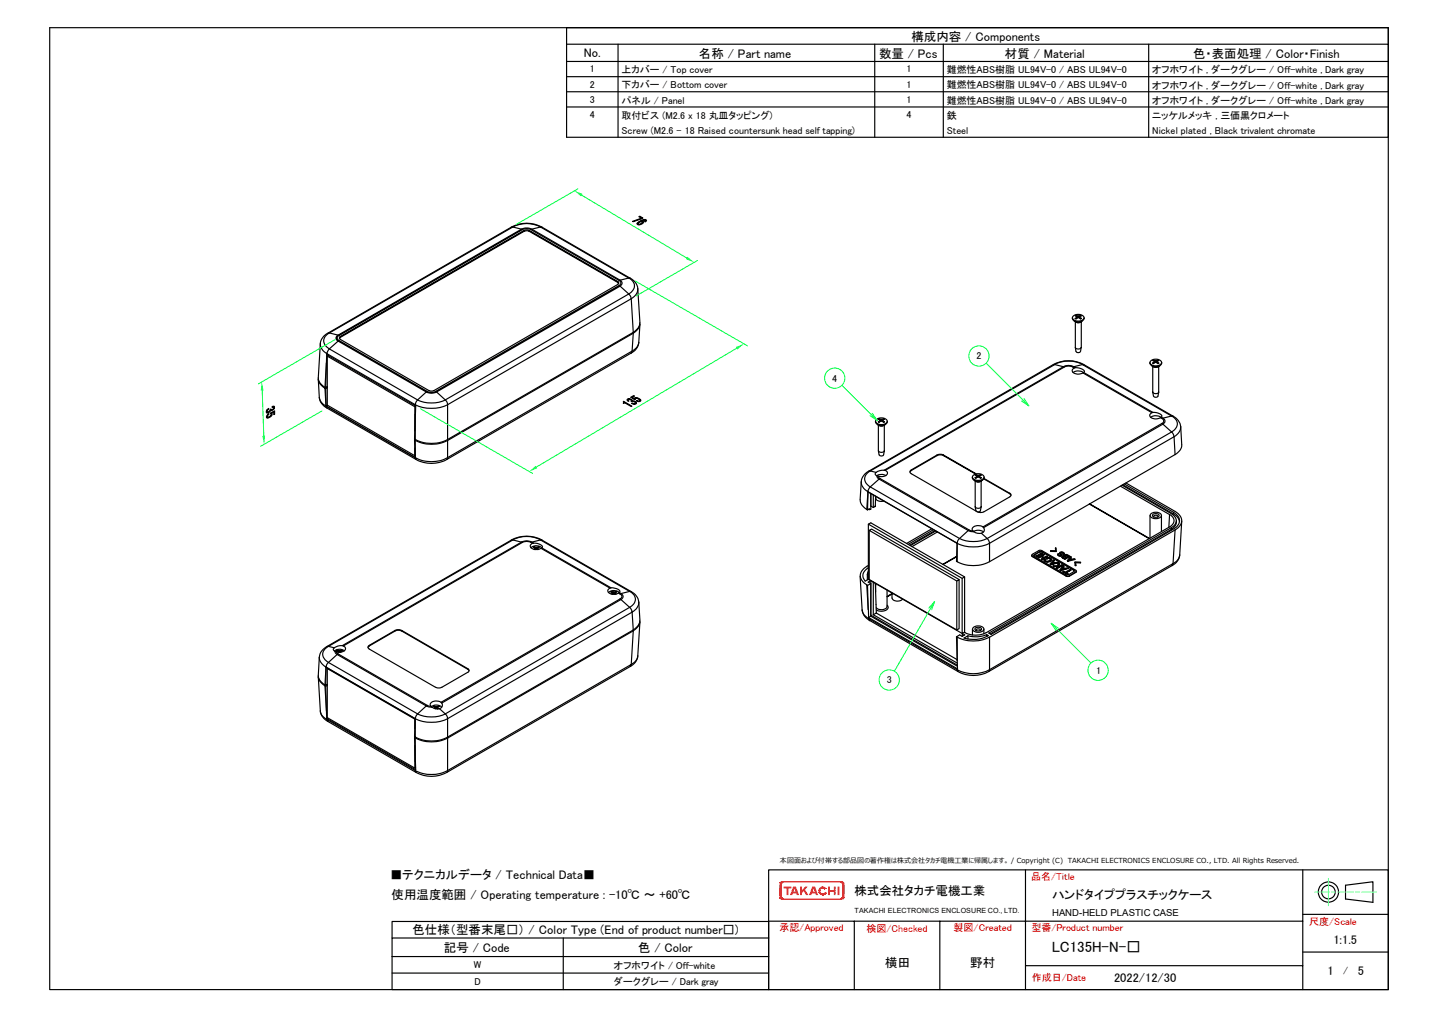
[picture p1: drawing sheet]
<svg xmlns="http://www.w3.org/2000/svg" width="420mm" height="297mm" viewBox="0 0 420 297" stroke-linecap="round" stroke-linejoin="round" font-family="sans-serif">
<path d="M14.5 8.1h391v280.9h-391z" fill="none" stroke="#000" stroke-width=".34"/>
<path d="M227.7 257.7h18.8M227.8 257.6h18.7M227.9 257.6h18.5M228.1 257.5h18.1" fill="none" stroke="#f00" stroke-width=".29"/>
<g fill="#f00">
<path d="M245.4 257.8h1.1z"/>
<path d="M227.7 257.8h1.1z"/>
<path d="M227.7 257.8h1.2z"/>
<path d="M245.4 257.8h1.2z"/>
<path d="M227.7 257.8h1z"/>
<path d="M245.6 257.8l1 .1z"/>
<path d="M227.7 257.9h.9z"/>
<path d="M245.7 257.9h.9z"/>
<path d="M245.7 257.9l.9 .1z"/>
<path d="M227.7 257.9l.8 .1z"/>
<path d="M245.8 258h.8z"/>
<path d="M227.6 258h.9z"/>
<path d="M245.8 258l.8 .1z"/>
<path d="M227.6 258l.8 .1z"/>
<path d="M245.9 258.1h.8z"/>
<path d="M227.6 258.1h.8z"/>
<path d="M245.9 258.1l.8 .1z"/>
<path d="M227.6 258.1l.7 .1z"/>
<path d="M245.9 258.2l.8 .1z"/>
<path d="M227.6 258.2l.7 .1z"/>
<path d="M246 258.3l.7 .1z"/>
<path d="M227.6 258.3l.7 .1z"/>
<path d="M246 258.4l.7 3.4h-.7z"/>
<path d="M246 258.4h.7v3.4z"/>
<path d="M227.6 258.4l.7 3.4h-.7z"/>
<path d="M227.6 258.4h.7v3.4z"/>
<path d="M246 261.8l.7 .1z"/>
<path d="M227.6 261.8l.7 .1z"/>
<path d="M246 261.9l.7 .1z"/>
<path d="M227.6 261.9l.7 .1z"/>
<path d="M245.9 262h.8z"/>
<path d="M227.6 262h.8z"/>
<path d="M245.9 262l.7 .1z"/>
<path d="M227.6 262l.8 .1z"/>
<path d="M245.9 262.1l.7 .1z"/>
<path d="M227.6 262.1l.9 .1z"/>
<path d="M245.8 262.2h.8z"/>
<path d="M227.6 262.2h.9z"/>
<path d="M245.7 262.3h.9z"/>
<path d="M245.8 262.2l.8 .1z"/>
<path d="M227.6 262.2l1 .1z"/>
<path d="M227.7 262.3h.9z"/>
<path d="M245.6 262.3h1z"/>
<path d="M227.7 262.3h1z"/>
<path d="M245.4 262.4h1.1z"/>
<path d="M227.7 262.3l1.1 .1z"/>
<path d="M227.7 262.4h1.2z"/>
</g>
<path d="M227.7 262.4h18.8M227.8 262.5h18.7M227.9 262.6h18.5M228 262.7h18.3M228.1 262.7h18.1" fill="none" stroke="#f00" stroke-width=".29"/>
<g fill="#f00">
<path d="M228.9 259l2.2 .4h-2.2z"/>
<path d="M228.9 259h2.2v.4z"/>
<path d="M229.7 259.4l.6 2h-.6z"/>
<path d="M229.7 259.4h.6v2z"/>
<path d="M231.6 259l1.1 .5h-1.3z"/>
<path d="M231.6 259h.9l.2 .5z"/>
<path d="M232.1 259.5l.9 .9h-.6z"/>
<path d="M232.1 259.5h.6l.3 .9z"/>
<path d="M231.4 259.5l.3 .9h-.6z"/>
<path d="M231.4 259.5h.7l-.4 .9z"/>
<path d="M231.1 260.4l2.1 .5h-2.3z"/>
<path d="M231.1 260.4h1.9l.2 .5z"/>
<path d="M232.6 260.9l.8 .5h-.7z"/>
<path d="M232.6 260.9h.6l.2 .5z"/>
<path d="M230.9 260.9l.5 .5h-.7z"/>
<path d="M230.9 260.9h.7l-.2 .5z"/>
<path d="M235.2 259l-.1 .8h-.7z"/>
<path d="M235.2 259h.7l-.8 .8z"/>
<path d="M234.2 260l.2-.2 .8 .2z"/>
<path d="M234.4 259.8h.7l.1 .2z"/>
<path d="M233.7 259l.5 1h-.5z"/>
<path d="M233.7 259h.5v1z"/>
<path d="M233.7 260l1.6 .2h-1.6z"/>
<path d="M233.7 260h1.5l.1 .2z"/>
<path d="M233.7 260.2l.5 .6h-.5z"/>
<path d="M233.7 260.2h1l-.5 .6z"/>
<path d="M234.7 260.2l1.4 1.2h-.6z"/>
<path d="M234.7 260.2h.6l.8 1.2z"/>
<path d="M233.7 260.8l.5 .6h-.5z"/>
<path d="M233.7 260.8h.5v.6z"/>
<path d="M237.2 259l1.1 .5h-1.3z"/>
<path d="M237.2 259h.8l.3 .5z"/>
<path d="M237.6 259.5l.9 .9h-.5z"/>
<path d="M237.6 259.5h.7l.2 .9z"/>
<path d="M237 259.5l.3 .9h-.6z"/>
<path d="M237 259.5h.6l-.3 .9z"/>
<path d="M236.7 260.4l2.1 .5h-2.3z"/>
<path d="M236.7 260.4h1.8l.3 .5z"/>
<path d="M238.1 260.9l.9 .5h-.7z"/>
<path d="M238.1 260.9h.7l.2 .5z"/>
<path d="M236.5 260.9l.4 .5h-.6z"/>
<path d="M236.5 260.9h.6l-.2 .5z"/>
<path d="M240.2 258.9h.3z"/>
<path d="M240 259h.6z"/>
<path d="M240.2 258.9l.4 .1z"/>
<path d="M239.9 259h.8z"/>
<path d="M240 259h.7z"/>
<path d="M239.7 259h1.1z"/>
<path d="M239.9 259h.9z"/>
<path d="M239.7 259.1h1.2z"/>
<path d="M239.7 259l1.2 .1z"/>
<path d="M239.6 259.2h1.4z"/>
<path d="M239.7 259.1l1.3 .1z"/>
<path d="M239.5 259.2h1.6z"/>
<path d="M239.6 259.2h1.5z"/>
<path d="M239.5 259.2l1.8 .1h-1.9z"/>
<path d="M239.5 259.2l1.8 .1z"/>
<path d="M239.3 259.4h2z"/>
<path d="M239.4 259.3l1.9 .1z"/>
<path d="M240.3 259.4h1z"/>
<path d="M239.3 259.4h.9z"/>
<path d="M239.3 259.4h1z"/>
<path d="M240.4 259.4h.9z"/>
<path d="M239.3 259.4h.8z"/>
<path d="M240.5 259.4l.7 .1z"/>
<path d="M240.5 259.4h.8z"/>
<path d="M239.3 259.4l.6 .1z"/>
<path d="M240.6 259.5h.5z"/>
<path d="M240.6 259.5h.6z"/>
<path d="M239.2 259.5h.7z"/>
<path d="M239.2 259.5l.6 .1z"/>
<path d="M240.7 259.5l.3 .1z"/>
<path d="M240.7 259.5h.4z"/>
<path d="M240.8 259.6l.1 .1z"/>
<path d="M240.8 259.6h.2z"/>
<path d="M239.2 259.6l.5 .1z"/>
<path d="M239.2 259.6h.6z"/>
<path d="M239.1 259.8h.6z"/>
<path d="M239.1 259.7l.6 .1z"/>
<path d="M239.1 259.8l.5 .2z"/>
<path d="M239.1 260h.5z"/>
<path d="M239.1 260l.5 .1h-.5z"/>
<path d="M239.1 260h.5v.1z"/>
<path d="M239.1 260.1l.5 .1z"/>
<path d="M239.1 260.2l.5 .1z"/>
<path d="M239.1 260.3l.5 .1h-.5z"/>
<path d="M239.1 260.3h.5v.1z"/>
<path d="M239.1 260.4l.5 .1z"/>
<path d="M239.1 260.5l.6 .1z"/>
<path d="M241 260.5l.3 .1z"/>
<path d="M240.9 260.6l.6 .1z"/>
<path d="M239.1 260.6l.7 .1z"/>
<path d="M239.1 260.7h.7z"/>
<path d="M240.8 260.7h.7z"/>
<path d="M239.1 260.7l.8 .1z"/>
<path d="M240.7 260.8h.7z"/>
<path d="M239.2 260.8l.8 .1z"/>
<path d="M240.7 260.8l.6 .1z"/>
<path d="M240.6 260.9h.7z"/>
<path d="M239.3 260.9h.7z"/>
<path d="M239.3 260.9h.8z"/>
<path d="M240.5 260.9h.8z"/>
<path d="M240.4 261h.9z"/>
<path d="M240.5 260.9l.8 .1z"/>
<path d="M239.3 260.9l.9 .1z"/>
<path d="M239.3 261h1.1z"/>
<path d="M239.3 261l1.9 .1z"/>
<path d="M239.3 261h2z"/>
<path d="M239.4 261.1h1.8z"/>
<path d="M239.4 261.1l1.6 .1z"/>
<path d="M239.6 261.2h1.4z"/>
<path d="M239.6 261.2l1.2 .2z"/>
<path d="M239.8 261.4h1z"/>
<path d="M239.8 261.4l.8 .1z"/>
<path d="M240.1 261.5h.4z"/>
<path d="M240.1 261.5h.5z"/>
<path d="M243.5 259l.6 .9h-.6z"/>
<path d="M243.5 259h.6v.9z"/>
<path d="M241.9 259l.5 .9h-.5z"/>
<path d="M241.9 259h.5v.9z"/>
<path d="M241.9 259.9l2.2 .5h-2.2z"/>
<path d="M241.9 259.9h2.2v.5z"/>
<path d="M243.5 260.4l.6 1h-.6z"/>
<path d="M243.5 260.4h.6v1z"/>
<path d="M241.9 260.4l.5 1h-.5z"/>
<path d="M241.9 260.4h.5v1z"/>
<path d="M244.6 259l.6 2.4h-.6z"/>
<path d="M244.6 259h.6v2.4z"/>
</g>
<g fill="none" stroke="#000" stroke-width=".34">
<path d="M149.4 66.3l-53.6 31a4 4 0 0 0-2.2 3.1M149.4 66.3a9.3 9.3 0 0 1 8.9 0M149.8 66.3a8.6 8.6 0 0 1 8.1 0l-2.6 .6a3.5 3.5 0 0 0-3 0l.3 .2M149.8 66.3l2.5 .6-53.5 31-2.6-.7a2.47 2.47 0 0 0-1.7 2.4 2.47 2.47 0 0 0 1.7 2.3l25.8 14.9a9.6 9.6 0 0 0 8 0l53.6-30.9M149.8 66.3h-.4M149.8 66.3l-53.6 30.9-.4 .1M152.6 67.1l1.2-.3 1.3 .3M152.6 67.1l-53.6 30.9M153.2 67.3l.4-.2 .9 .2M153.2 67.6l.4-.2 .9 .2M154.5 67.3l26 15v.2l-26-15zM155.1 67.1l.2-.2 25.8 14.9 2.5-.6"/>
<path d="M155.1 67.1l25.7 14.8M158.3 66.3h-.4l25.7 14.9M158.3 66.3l25.7 14.9M99 99.4a.75 .75 0 0 1-.5-.7 .75 .75 0 0 1 .5-.7 .82 .82 0 0 0-.9 .7 .82 .82 0 0 0 .7 .9l-2.6 2.3-.7 1.4a3.4 3.4 0 0 1-1.9-2.9M99.4 98.3l53.7-31v.2l-53.7 31.1zM99.4 98.3l-.3 .4 .3 .4 25.9 15M99.4 98.6l-.3 .2M180.4 82.3l.3 .3-.3 .4M180.4 82.6l.3 .2M180.5 83.1l-53.8 31M180.8 81.9a.84 .84 0 0 1 .9 .7 .84 .84 0 0 1-.6 1l2.5 2.3M180.8 81.9a.76 .76 0 0 1 .6 .7 .76 .76 0 0 1-.6 .8"/>
<path d="M183.6 81.2a2.47 2.47 0 0 1 1.7 2.3 2.47 2.47 0 0 1-1.7 2.4M183.6 81.2a3.5 3.5 0 0 1 2.7 3.1M183.6 85.9l.5 .6 .3 .7-53.7 31v10.2M186.3 84.3a3.3 3.3 0 0 1-1.9 2.9l.6 9.9-54.3 31.3M186.3 84.3l.6 9.9M186.6 100a3.3 3.3 0 0 1-2 2.5l.4-5.2-54.3 31.4v4.9a10 10 0 0 1-9.4 0l.2 .6M186.6 100a4 4 0 0 1-2.3 3.1M186.9 94.2a3.3 3.3 0 0 1-2 2.9M186.9 94.5a3.3 3.3 0 0 1-2 2.8M186.9 94.7l-.3 5.3M93 110.8l.3 5.3M93 110.5a3.3 3.3 0 0 0 1.9 2.9"/>
<path d="M93.3 116.1a4 4 0 0 0 2.2 3.1l26 15a9.3 9.3 0 0 0 9 0M93.3 116.1a3.3 3.3 0 0 0 1.9 2.5M93.6 100.4l-.6 9.9a3.3 3.3 0 0 0 1.9 2.8M94.9 113.1l.2 .1M94.9 113.4l.2 .1M94.9 113.4l.3 5.2M95.2 118.6l.3 .6M95.2 118.6l26.1 15v-4.9l-.2-.2M95.3 106l-.2 7.2 .5-.3M95.3 106l-.4 7.1M95.4 103.6l-.1 2.4M95.4 103.5l.1 .1"/>
<path d="M95.5 103.6l25.8 14.9v-.3a10.7 10.7 0 0 0 9.4 0l-.4-1.1-2.8-2.6a3.2 3.2 0 0 1-3 0l.3-.2 1.2 .3 1.3-.3M95.5 103.6v-.3l25.8 14.9 .7-1.4 2.5-2.3-25.7-14.9 .2-.2 25.8 14.9M95.5 113l.1 .1M95.6 113.2l-.5 .3 .1 5.1M95.6 104l25.6 14.8 .2-.1M95.7 118.4l-.5 .2 26 15-.1-5.1 .2-.1a10.2 10.2 0 0 0 9.4 0M95.9 103.8l-.3 .2v14.3l25.6 14.8M121.2 118.8v7.1M121.3 118.5h.1M121.4 118.6l-.1 2.4M125.3 114l.5 .2 .9-.2M127.3 114.3l53.5-30.9 .3 .2-53.6 30.9z"/>
<path d="M184.3 103.1l.3-.6-53.9 31.1-.2 .6M184.3 103.1l-53.8 31.1M121.2 128.3v.2M121.2 130.8v2.3M121.3 121v7.4l-.2-.2zM121.3 128.6a10.2 10.2 0 0 0 9.4 0M149.4 157.7l-53.9 31.1M149.4 157.7a9.3 9.3 0 0 1 8.9 0M149.8 157.7a8.6 8.6 0 0 1 8.1 0l-2.6 .6a3.2 3.2 0 0 0-3 0M149.8 157.7l2.5 .6M149.8 157.7h-.4M149.8 157.7l-53.9 31.1"/>
<path d="M152.3 158.3l.3 .1-52.3 30.2M152.3 158.3l-52.3 30.3M152.6 158.4l1.2-.3 1.3 .3M155.1 160a2.3 2.3 0 0 1 3.1 0M155.1 158.4l.2-.1 .5 .3M155.1 158.4l.4 .3M155.5 158.7a.91 .91 0 0 0-.6 1.1 .91 .91 0 0 0 1.1 .6h1.1l.9-.3M155.8 159.8l.5 .2v.4v-.4M155.8 158.6l-.3 .1M155.8 158.6a2.12 2.12 0 0 1 2.6 1.2l-.2 .2M156 159.7l.5 .2M156 159.7l-.1 .1"/>
<path d="M156 159.7l-.3 .1M156 159.7l.1 .2M156.5 159.9h.3v.4M156.5 159.9v.4M157 160l.4 .5M157.2 159.7l.2 .1M157.4 159.7l-.6 .2M157.5 159.8l-.2-.2-.1 .3M157.5 159.8l-.5 .2v.4M158.3 157.7h-.4l26 15M158.3 157.7l26 15.1M156.3 160.1l-.4 .4"/>
<path d="M156.5 160.3l-.3 .2M156.5 160.3h.3M156.8 160.3l.3 .2M158 160.1l20.1 11.6M158.2 160l20.2 11.7M158.2 160l-.2 .1M177.7 173.1a2.3 2.3 0 0 1 3.1 0M178.1 171.7a.91 .91 0 0 0-.5 1.2 .91 .91 0 0 0 1 .6h1.1l1-.3M178.4 172.9l.5 .2M178.4 171.7h-.3M178.4 171.7l2.2 .4 .5 .5-.2 .5M178.6 172.7l-.2 .1"/>
<path d="M178.6 172.7l.6 .2M178.6 172.7l.1 .3M178.7 172.8l-.2 .1M178.9 173.1v.4M178.9 173.2l-.4 .3M178.9 173.1l.1 .3M179.2 173.3h.2M179.2 172.9h.2v.5M179.2 172.9v.5M179.2 173.4l-.3 .2M179.4 173.4l.3 .2M179.6 173.2l.4 .3"/>
<path d="M179.7 173.1l-.1 .4M179.9 172.8l.1 .1M180 172.7l.2 .1M180 172.7l-.6 .2M180 172.7l-.2 .3M180.1 172.9l-.5 .2v.3M180.7 173.2l.4 .3M180.9 173.1l-.2 .1M181.1 174.9l-52.3 30.2M181.1 173.5a.75 .75 0 0 1 .6 .7 .75 .75 0 0 1-.6 .7M181.1 173.5a.82 .82 0 0 1 .9 .7 .82 .82 0 0 1-.6 .9l-.3-.2M183.9 172.7a2.45 2.45 0 0 1 1.7 2.3 2.45 2.45 0 0 1-1.7 2.4"/>
<path d="M183.9 172.7l.4 .1M183.9 177.4l.7 1.4M183.9 177.4l-53.9 31.1M183.9 177.4l-2.5-2.3-52.4 30.2M183.9 172.7l-2.5 .7-.5-.3M184.3 172.8a4 4 0 0 1 2.3 3.1M184.6 178.6h.1M184.6 178.8l-53.9 31.1v5.4M184.6 178.8l.4 5.2-54.3 31.3M186.6 175.9l.3 5.2M186.6 175.9a3.4 3.4 0 0 1-2 2.9M93 197.7l.6 9.9"/>
<path d="M93 197.4a3.3 3.3 0 0 0 1.9 2.9M93.3 191.9l-.3 5.3a3.3 3.3 0 0 0 1.9 2.8M95.2 194.6v.1M95.2 194.9l-.1 5.3 .5-.3M95.5 188.8a4 4 0 0 0-2.2 3.1M95.5 199.9l.1 .1M95.6 195.2v14.4l25.6 14.7M95.8 195.2h-.2l25.6 14.8M95.9 188.8a2.48 2.48 0 0 0-1.7 2.3 2.48 2.48 0 0 0 1.7 2.4l26.1 15M95.9 188.8l1.7 .4M95.9 188.8h-.4M97.6 189.2a.55 .55 0 0 0-.2 .6 .55 .55 0 0 0 .5 .4"/>
<path d="M97.9 190.2l.3 .1M97.9 190.2l.1 .5 .5 .4-2.9 2.7-.4 1a3.4 3.4 0 0 1-1.9-2.9M98.2 190.3l.5 .7M98.3 190l.5 .5v-.3M98.5 189.9l-.2 .1M98.5 189.9l.6 .1M98.5 189.9l.1 .2M98.6 189.9l-.2 .1M98.7 191l-.2 .1 26 15.1M98.7 191l26.1 15M98.8 190.3l-.2 .1M99 190.5v-.5h.2l.1 .5"/>
<path d="M99.1 190.5h.1M99.5 190.3l.1 .1M99.5 190.2v.3M99.7 189.9l.2 .1M99.8 189.9l.2 .1M99.8 189.9l-.6 .1M99.8 189.9l-.1 .2M100 188.6l-1.3 .1-1.1 .5M100 190l-.6 .5M100 188.6h.3M100.3 188.6a.86 .86 0 0 1 .6 1 .86 .86 0 0 1-.9 .7l-1.1 .2-.7-.2M100.6 190.1a2.43 2.43 0 0 0-2.9 0"/>
<path d="M107.9 188.6l-.4 .5M107.9 188.5a.59 .59 0 0 0-.4 .5 .59 .59 0 0 0 .4 .6l19.7 11.3 1.5-.2 7.5-4.4M115.4 184.1l-7.5 4.5M115.4 184.3l.7-.2 1.2 .2M115.4 184.1l.7-.2 1.2 .2M117.3 184.1l19.3 11.4zM136.6 195.3a.59 .59 0 0 1 .4 .5 .59 .59 0 0 1-.4 .6M136.6 195.4l.4 .5M184.1 194.6l.3-.5-53.7 30.9-.2 .6M184.1 194.6l-53.6 31a9.3 9.3 0 0 1-9 0l-25.7-14.9M186.3 191.6a3.1 3.1 0 0 1-1.9 2.5l.6-9.9-54.3 31.4M186.3 191.6a3.8 3.8 0 0 1-2.2 3"/>
<path d="M186.9 181.4a3.3 3.3 0 0 1-2 2.8M186.9 181.1a3.3 3.3 0 0 1-2 2.9M186.9 181.7l-.6 9.9M93.6 207.6a3.3 3.3 0 0 0 1.9 2.5v-.3l25.8 14.9v.3l-25.8-14.9 .3 .6a4 4 0 0 1-2.2-3.1zM94.9 200l.3-5.2 26.1 15.1M94.9 200l.2 .2M95.1 200.4l-.2-.1 .4 7.1M95.3 207.4l.1 2.4M95.4 209.8h.1M95.6 200.2l-.5 .2 .2 7M95.7 209.6l-.3 .2M121.2 217.7v6.6l.2-.1"/>
<path d="M121.2 215.2v.2M121.2 210v2.8M121.3 209.9v5.4l-.2-.2 .1-5.2M121.3 215.5a10.2 10.2 0 0 0 9.4 0M121.3 215.3a10.2 10.2 0 0 0 9.4 0M121.3 215.3l-.2 .1 .2 7v-6.8l-.2-.2M122 208.5l-.7 1.4M122 208.5a9.6 9.6 0 0 0 8 0M124.5 206.2l1.7 .3M124.5 206.2l.3-.2 1.1 .3M124.5 206.2l-2.5 2.3M125.9 206.3l.3 .2"/>
<path d="M126 206.4a2.31 2.31 0 0 1 3 .1M126.2 206.5a2.57 2.57 0 0 0 2.2 .5M126.7 206.2l-.2 .1 .5 .2M126.7 206.2l.6 .2M126.7 206.2l.2 .2M126.8 206.2l-.1 .1M127 206.5l.1 .5 .2-.2M127 206.7l-.2 .2M127.1 206.6v.3M127.3 206.8h.3M127.3 206.8v-.4h.3v.4M127.5 206.8l.3 .3"/>
<path d="M127.8 206.5v.1M127.8 206.7l.4 .3M127.8 206.6v.4M128 206.2l.2 .1M128.1 206.2l.2 .1-.5 .2-.1 .4M128.1 206.2l-.6 .2M128.1 206.2l-.1 .2M128.4 207l1.6 1.5M128.8 205.1l.2 .2M128.8 205.1a2.07 2.07 0 0 0-3.2 .8l.3 .4M129 205.3a1.06 1.06 0 0 1-.6 1.7M130 208.5l.6 .6 .1 .8a11.1 11.1 0 0 1-9.4 0"/>
<path d="M130.7 215.6v9.4a10.3 10.3 0 0 1-9.4 0l.2 .6M121.3 222.4l.1 2.4M121.3 224.7h.1M224.5 254h181v35h-181zM299.5 254v35M380.5 254v35M393 258.5l8-1v6l-8-.9zM114.5 273.9v-4.8h110v19.9h-110v-9.6M114.5 279.4h110M164.5 273.9v15.1M224.5 273.9h-110v5.5M224.5 269h156"/>
<path d="M249.5 269v20M274.5 269v20M380.5 267h25M380.5 278h25M114.5 284.2h110M299.5 282h81"/>
<circle cx="388" cy="260.5" r="2.97"/>
<circle cx="388" cy="260.5" r="1.98"/>
</g>
<path d="M388 256.5v1.9M388 258.7v.5M388 259.5v2.1M384 260.5h4.3M388 262.6v1.9M388 261.8v.6M388.9 260.5h1.1M390.6 260.5h4.8M395.9 260.5h1.2M397.7 260.5h4.3" fill="none" stroke="#0ff" stroke-width=".29"/>
<path d="M168.8 55.2l-17.9 10.3M169.9 57l30.7 18.4M203.7 76.1l-17.9 10.3" fill="none" stroke="#00ff3f" stroke-width=".29"/>
<g fill="#00ff3f">
<path d="M167.8 55.7l2.3 .9-.4 .8z"/>
<path d="M200.8 75l1.9 1.6-2.3-.9z"/>
</g>
<g fill="#000" stroke="#000" stroke-width=".29">
<path d="M187.2 64.6l.4 .2z" fill-rule="evenodd"/>
<path d="M184.7 64.6l2.6-.9-.7-.4 .3-.2 .9 .6-2.9 1.1z" fill-rule="evenodd"/>
<path d="M186.1 65.2l.8 .2 .7-.4-.3-.4a.43 .43 0 0 1 .7 .3 .43 .43 0 0 1-.5 .5l-.8 .3a.44 .44 0 0 1-.6-.5z" fill-rule="evenodd"/>
<path d="M186.1 65.1l1.5-.9 .5-.1 .3 .2h-.4l-.8 .3 .2 .1-.9 .4-.1 .3-.3-.2z" fill-rule="evenodd"/>
<path d="M188.1 64.1a.43 .43 0 0 1 .7 .1 .43 .43 0 0 1-.3 .6l-.2-.1 .2-.3z" fill-rule="evenodd"/>
</g>
<path d="M185.5 82.1l32.8 18.9M122.8 119.4l32.7 18.9M215.2 101.7l-58.5 34.7" fill="none" stroke="#00ff3f" stroke-width=".29"/>
<g fill="#00ff3f">
<path d="M154.5 137.7l2-1.6 .4 .7z"/>
<path d="M214.9 101.3l2.4-.9-1.9 1.7z"/>
</g>
<g fill="#000" stroke="#000" stroke-width=".29">
<path d="M182 117.3l2.6 1.3-.2 .1-1.9-1.1-.3 .3z" fill-rule="evenodd"/>
<path d="M183.1 116.6l.8-.1-.4 .2 .2 .4-.2 .1-.3-.2z" fill-rule="evenodd"/>
<path d="M183.5 116.7l.4-.2a.65 .65 0 0 1 .8 .6h.6a.47 .47 0 0 1 .5 .3 .47 .47 0 0 1-.1 .6l-.6 .1 .4-.3a.57 .57 0 0 0-.4-.5 .57 .57 0 0 0-.6 0l-.2-.1a.48 .48 0 0 0-.2-.6 .48 .48 0 0 0-.6 .1z" fill-rule="evenodd"/>
<path d="M184.4 117.8h1.1l-.4 .3z" fill-rule="evenodd"/>
<path d="M184.2 116l.8-.5 .3 .2-.6 .4 .5 .3 .8-.3-.6 .7z" fill-rule="evenodd"/>
<path d="M185.4 116.2l.5-.1-.6 .4z" fill-rule="evenodd"/>
<path d="M185.7 116.3l.4-.2 .8 .4 .3 .3-.5 .3a.89 .89 0 0 0-1-.8z" fill-rule="evenodd"/>
<path d="M185.8 117.1l.2-.2 .6 .2 .6-.3-.5 .5z" fill-rule="evenodd"/>
</g>
<path d="M97.9 99.1l-22.4 13M76.6 114l.4 13.3M94 120l-17.9 10.3" fill="none" stroke="#00ff3f" stroke-width=".29"/>
<g fill="#00ff3f">
<path d="M76.5 111.5l.5 2.5h-.8z"/>
<path d="M76.6 127.3h.8l-.3 2.5z"/>
</g>
<g fill="#000" stroke="#000" stroke-width=".29">
<path d="M78.1 119.5l.4-.2v.2l-.5 .6z" fill-rule="evenodd"/>
<path d="M78 119.7v.4a.58 .58 0 0 0 .7 0 .58 .58 0 0 0 .2-.6l.2-.1a.46 .46 0 0 0 .6 .1 .46 .46 0 0 0 .2-.5v.5l-.5 .4-.4-.1-.3 .6a.53 .53 0 0 1-.9 .2 .53 .53 0 0 1 .2-.9z" fill-rule="evenodd"/>
<path d="M79.5 118.7a.45 .45 0 0 1 .7 .1 .45 .45 0 0 1-.2 .7l-.1-.5h-.4z" fill-rule="evenodd"/>
<path d="M78.1 121.1l.4-.3v.3l-.4 .4v.6a.56 .56 0 0 1 0-1z" fill-rule="evenodd"/>
<path d="M78.1 121.6a.87 .87 0 0 0 1.1-.6l.1 .5-.9 .5-.3 .1z" fill-rule="evenodd"/>
<path d="M79.3 120.7l.2 .2-.2 .5z" fill-rule="evenodd"/>
<path d="M79 120.6l1.2-.6v1l-.2 .1-.1-.7-.6 .3v.8z" fill-rule="evenodd"/>
</g>
<g fill="none" stroke="#000" stroke-width=".34">
<path d="M165.5 12.9h240v5M165.5 17.9h240M180.5 12.9v27.2M255.5 12.9v27.2M275.5 12.9v27.2M335.5 12.9v27.2M405.5 12.9v-4.8h-240v32h240v-22.2M165.5 22.4h240M165.5 26.8h240M165.5 31.2h240M313.2 92.8v.2M313.2 93a1.96 1.96 0 0 0 3.4 0"/>
<path d="M313.4 92.3a2.09 2.09 0 0 1 3.2 .5 1.95 1.95 0 0 1-3.4 0zM313.7 93.7l.6 .4M314 93l.3 .1M314.1 93.9v7.6M314.2 94l.5 .2 .9-.2M314.2 92.1l.2 .2M314.3 94.1l.4 .1 .8-.1M314.3 92.2h-.1M314.6 92.5v.3M314.6 92.6l-.5 .4M314.8 92.3h.2v.4h-.2zM314.8 92.3l-.8-.1 .6 .3v.4"/>
<path d="M314.8 92.8l-.6 .3-.2-.1M315 92.8l.6 .3 .2-.1M315.3 92.5l-.1 .3M315.3 92.6l.5 .4M315.3 92.5v.4M315.5 92.2h.2M315.6 92.2l-.1 .1M315.6 92.1l.2 .1-.5 .3M315.6 92.1l-.6 .2M315.6 92.1v.1M315.8 93.9v7.6M315.8 93l-.2 .1"/>
<path d="M316.1 93.7l-.5 .4M316.7 92.8v.2M307.6 106.5a9.3 9.3 0 0 1 9 0M308.1 106.5h-.5l-53.8 31.1M308.1 106.5l-53.9 31M308.1 106.5a8.6 8.6 0 0 1 8 0l-2.5 .6a3.2 3.2 0 0 0-3 0M308.1 106.5l2.5 .6M310.6 107.1l.3 .1-52.4 30.2M310.6 107.1l-52.4 30.2M310.9 107.2l1.2-.3 1.3 .3M313.4 107.2l.7 .2M313.4 107.2l.4 .2"/>
<path d="M313.4 108.8a2.63 2.63 0 0 1 3 0M313.8 107.4a.91 .91 0 0 0-.6 1.1 .91 .91 0 0 0 1.1 .7h1.1l.9-.3M314.1 101.5l.1 1.1M314.1 107.4a2.61 2.61 0 0 1 2.6 1.1l-.2 .3M314.1 101.5a1 1 0 0 0 1.7 0M314.1 107.4h-.3M314.3 102.7a.76 .76 0 0 0 1.3 0M315.8 101.5l-.2 1.1M316.5 108.8l-.2 .1 20.1 11.6M316.5 108.8l20.2 11.6M335.8 105.9v.2M335.9 106.1a1.96 1.96 0 0 0 3.4 0"/>
<path d="M336.1 105.4a2.09 2.09 0 0 1 3.2 .5 1.95 1.95 0 0 1-3.4 0zM336.3 106.8l.6 .3M336.7 106l.2 .2zM336.7 114.6l.2 1.1a.76 .76 0 0 0 1.3 0l.2-1.1M336.7 107v7.5M336.8 107.1l.6 .2 .9-.2M336.8 105.2l.6 .1M337 105.2l-.2 .1M337 105.4l-.1-.2-.2 .1 .5 .2v.4M337.2 105.6l-.5 .4M337.2 105.5v.4M337.4 105.8l-.5 .4"/>
<path d="M337.4 105.8l.8 .4M337.4 105.3h.3v.5M337.4 105.3v.5M337.9 105.6l.5 .4M337.9 105.5v.4M337.9 105.5v.1M337.9 105.6v.3M338.2 105.2l.1 .1M338.2 105.2l-.1 .2M338.2 105.2l.3 .1-.6 .2M338.2 106.2l.2-.2zM338.2 105.2l-.5 .1"/>
<path d="M338.2 105.2h.1M338.4 107v7.5a1 1 0 0 1-1.7 0M338.8 106.8l-1 .5-.8-.2M339.3 105.9v.2M253.8 137.6a4 4 0 0 0-2.3 3.1M254.2 137.5a2.47 2.47 0 0 0-1.7 2.4 2.47 2.47 0 0 0 1.7 2.3l26 15.1M254.2 137.5l1.7 .5M254.2 137.5l-.4 .1M255.7 123a1.94 1.94 0 0 0 3.3 .7l.2-.7M255.9 138a.52 .52 0 0 0-.3 .5 .52 .52 0 0 0 .5 .4M255.9 122.6a2.09 2.09 0 0 1 3.2 .4 1.95 1.95 0 0 1-3.4 0zM256.1 138.9l.9 .8"/>
<path d="M256.1 138.9l.1 .6 .6 .4-2.6 2.3-.7 1.4a3.4 3.4 0 0 1-2-2.9M256.2 124l.6 .3M256.5 123.2l.3 .1M256.5 124.1v7.6M256.5 131.7l.3 1.1M256.7 124.2l.5 .2 .9-.2M256.7 122.3l.6 .2M256.8 122.3l-.3 .1 .6 .3-.1 .4M256.8 122.3v.3M256.8 122.4l-.1 .1M257 139.7l-.2 .2 26 15M257 139.7l26 15.1"/>
<path d="M257 122.8l-.5 .4M257.1 122.7v.4M257.3 122.5h.2l.1 .4M257.3 122.5v.4M257.5 122.9l-.7 .5M257.5 123l.6 .4 .1-.2M257.8 122.8l.5 .4M258 122.4l.2 .1M258 122.3v.3M258.1 122.3l.2 .1M258.1 122.3l-.6 .2M258.1 122.3h-.1"/>
<path d="M258.2 137.3l-1.2 .2-1.1 .5M258.2 137.3l.3 .1M258.2 123.2h.1M258.3 122.5l-.5 .2v.4v-.5M258.3 124.1v7.6a1 1 0 0 1-1.7 0M258.3 131.7l-.2 1.1a.76 .76 0 0 1-1.3 0M258.3 123.2l-.2 .1M258.6 137.4a.86 .86 0 0 1 .6 .9 .86 .86 0 0 1-.9 .8l-1.1 .1-.7-.2M258.7 124l-1.1 .4-.8-.2M258.8 138.9a2.81 2.81 0 0 0-2.8 0M266.1 137.4l-.3 .5M266.1 137.2a.59 .59 0 0 0-.3 .6 .59 .59 0 0 0 .3 .5l19 11"/>
<path d="M273.7 133.1l.7-.3 1.1 .3M273.7 132.9l.7-.2 1.1 .2M273.7 132.9l-7.6 4.5M275.5 133.1l9.4 5.3M275.5 132.9l9.6 5.5M275.5 132.9v.2M284 139.3v.3M284 139.6a1.96 1.96 0 0 0 3.4 0M284.2 138.9a2.09 2.09 0 0 1 3.2 .4 1.95 1.95 0 0 1-3.4 0zM284.8 139.5h.1M284.9 139.5l.1 .1M285 138.6l.6 .2"/>
<path d="M285 138.6l-.2 .2 .6 .2-.1 .4M285 138.6l.1 .1M285.1 138.7v.2M285.1 138.7l-.2 .1M285.3 139.1l-.5 .4M285.4 139v.4M285.6 139.3l-.6 .4-.2-.2M285.6 139.2l.8 .5 .2-.2M285.6 138.8h.2v.5M285.6 138.8l-.1 .5M286 139.1l.6 .4M286 139v.4"/>
<path d="M286.1 139.1l-.1 .3M286.3 138.7l.2 .1M286.3 138.7v.2M286.4 138.6l.2 .2-.5 .3M286.4 138.6l-.6 .2M286.4 138.6l-.1 .1M286.6 139.5l-.3 .1M287.4 139.7l7.5 4.5-7.5-4.3M287.4 139.3v.3M336 121.9a2.63 2.63 0 0 1 3.1 0M336.4 120.5a.91 .91 0 0 0-.5 1.1 .91 .91 0 0 0 1 .7h1.1l1-.3M336.7 120.4a2.26 2.26 0 0 1 2.6 1.1l-.2 .3"/>
<path d="M336.7 120.4l-.3 .1M338.9 122l.5 .2M339.1 121.8l-.2 .2M339.4 122.2a.76 .76 0 0 1 .5 .7 .76 .76 0 0 1-.5 .8M339.4 122.2a.84 .84 0 0 1 .9 .7 .84 .84 0 0 1-.7 1l-.2-.2M339.4 123.7l-52.3 30.2M342.2 126.2l-2.6-2.3-52.3 30.2M342.2 121.5l-2.6 .6-.5-.3M342.2 121.5h.4M342.2 121.5l-26.1-15h.4l26.1 15M342.2 126.2l.7 1.4M342.2 121.5a2.45 2.45 0 0 1 1.7 2.3 2.45 2.45 0 0 1-1.7 2.4"/>
<path d="M342.2 126.2l-53.9 31.1M342.6 121.5a4 4 0 0 1 2.2 3.1M342.9 127.6l-53.9 31.1v5.3M342.9 127.6l.3 5.2M343.2 132.8l-54.2 31.2M344.8 124.6l.3 5.3a3.3 3.3 0 0 1-1.9 2.9M344.8 124.6a3.4 3.4 0 0 1-1.9 3M251.2 146a3.3 3.3 0 0 0 2 2.8M251.5 140.7l-.3 5.3M253.4 148.9l-.2-.1 .3-5.2 26.1 15.1M253.5 143.7l-.1 5.2 .6-.3v.2l.3-.1v-4.6M253.6 153.1l27.4 15.8"/>
<path d="M253.7 148.7l.3 .1M253.8 148.7h.1M253.9 154.9v14.3l25.5 14.8M254.3 147.8l.8 .4M255.1 144.6v3.6M255.7 145.5v-.6v3l-.6 .3M255.8 145.5a1.86 1.86 0 0 0 2.4 .8M272.2 154.4l-7.4 4.3M272.7 154.7l-7.4 4.3M273.1 154.9l-7.4 4.3M273.3 155.1l-7.4 4.2M273.8 155.4l-7.4 4.2"/>
<path d="M279.5 158.7l-.1 5.2 .2 .1M279.6 158.7v5.3M280.2 157.3l-.5 .6-.1 .8M280.2 157.3a9.6 9.6 0 0 0 8.1 0M282.8 154.9l-2.6 2.4M282.8 154.9l1.6 .4M282.8 154.9l.2-.1 1.4 .5M284.4 155.2a2.64 2.64 0 0 1 2.8 .2M284.4 155.3a2.79 2.79 0 0 0 2.2 .4M284.5 140.3l.6 .3M284.8 148l.3 1.2a.76 .76 0 0 0 1.2 0l.3-1.2M284.8 140.5v7.5"/>
<path d="M284.9 148a1 1 0 0 0 1.7 0M285 140.5l.5 .3 .9-.3M285.5 149.5l.9 .2 .9-.2M286.6 140.5v7.5M286.6 155.7l1.7 1.6M286.9 140.3l-1 .5-.8-.2M287.1 153.9a2.07 2.07 0 0 0-3.2 .7l.3 .5M287.1 153.9l.2 .2M287.3 154.1a1.02 1.02 0 0 1-.7 1.6M288.3 157.3l.7 1.4a11.1 11.1 0 0 1-9.4 0M294.9 144.2l.4 .5M294.9 144a.59 .59 0 0 1 .4 .6 .59 .59 0 0 1-.4 .5l-7.5 4.4"/>
<path d="M318.1 147.2l17.5 10.1M318.3 147.2l17.4 10.1M327.2 142l14.4 8.3-.2 3.7M327.7 141.7l14.4 8.3a2.17 2.17 0 0 1 1.5 2.1 2.17 2.17 0 0 1-1.5 2l-53.3 30.8M327.9 141.6l14.8 8.5M328.3 141.3l14.4 8.3a2.58 2.58 0 0 1 1.8 2.5 2.58 2.58 0 0 1-1.8 2.4l-53.2 30.8-.7-.4M328.8 141.1l14.4 8.3a2.86 2.86 0 0 1 1.9 2.7 2.86 2.86 0 0 1-1.9 2.7M335.9 150.5v6.7M336.1 150.1a2.08 2.08 0 0 1 3.1 .4 1.92 1.92 0 0 1-3.3 0zM336.8 150.2a1.27 1.27 0 0 1 1.7 .3 1.14 1.14 0 0 1-1.9 0zM337 151a.55 .55 0 0 1 .6-.5 .55 .55 0 0 1 .5 .5M339.2 150.5v4.7"/>
<path d="M341.6 153.9l-53.6 30.9M341.6 150.3a1.88 1.88 0 0 1 1.3 1.8 1.88 1.88 0 0 1-1.3 1.7M342.1 154.6l-52.9 30.5M342.7 149.6v.5l1.3 1 .5 1.2M343.2 154.8l-54.2 31.3v9.5a10 10 0 0 1-9.4 0l.2 .5M343.2 154.8l-.6 9.8a3.3 3.3 0 0 0 2-2.5M343.6 152.1a2.59 2.59 0 0 1-1.5 2.5v-.5M345.1 152.2l-.5 9.9M251.2 168.3l.6 9.8M251.8 178.1a3.3 3.3 0 0 0 1.9 2.6v-.3M251.8 178.1a4.1 4.1 0 0 0 2.2 3.2M253.2 165.4a2.86 2.86 0 0 0-2 2.7 2.86 2.86 0 0 0 2 2.7"/>
<path d="M253.3 167.7v1.6M253.4 171l-.2-.1 .4 7.1M253.6 165.8a2.41 2.41 0 0 0-.9 3.9l.9-.5M253.6 165.1l-.4 .3M253.6 166.8a1.82 1.82 0 0 0 0 1.9M253.6 178l.1 2.3M254.3 170.4l-.9 .6 .2 7M254.3 180v-9.6l-.7-.4 .7-.4v10.1l25.3 14.6M254.3 180l-.6 .3M254.3 180l25.3 14.6M255.1 170v9.5M255.1 179.5l24.5 14.2"/>
<path d="M255.7 170.4l.2 8.6-.8 .5M255.7 171.1v-.7v2.5M255.9 179l23.7 13.7M259.1 172.3v4.8a2.03 2.03 0 0 1-3.2 .4M259.1 176.7a.97 .97 0 0 1 .2 1.2 .97 .97 0 0 1-1 .5l-1.3 .1-1.1-.4M260.5 173.2v1.5M260.5 173.5l-1.4 .8M260.5 173.4l-1.4 .8M260.6 174.7a1.92 1.92 0 0 0 3 .3M279.4 162.6l-3.9 2.2M279.4 162.5l-4 2.3M279.4 169.7l.7-.5v14.4l-.7 .4z"/>
<path d="M279.6 164a10.2 10.2 0 0 0 9.4 0M280.1 169.2l-25.5-14.7-.7 .4 25.5 14.8M281 168.9l.7-.4v16.1l-.7 .4zM281.7 168.5l-27.4-15.8-.7 .4v16.1l27.4 15.8M301.3 162.2v.1M301.3 162.3l.2 .2M301.5 161.9l-.2 .3 .2 .2M301.5 162.4l9.9 5.9-9.9-5.7M301.5 162.4v.2M302.1 162l-.2 .3 .2 .2 9.1 5.3 .8 .1 1.6-.9 .2-.3-.2-.2M302.1 162.1l-.2 .2M302.6 162.3l.3 .3"/>
<path d="M302.9 162.6l.2-.2zM303.4 162.8l-.2-.1 .2 .2M303.5 161.2l-1.4 .9M303.5 161.2h1M303.5 161.3h1M303.9 161.6l-1.3 .7 .3 .3M303.9 161.5l.2-.1 .4 .3-.2 .2 .2-.2M304.1 162.4l-.7 .5 .7-.3M304.2 163.2l.2 .2M304.2 161.7l-1.1 .7 1.1-.6M304.3 160.8l-.8-.1-2 1.2M304.3 161.8v.1"/>
<path d="M304.3 160.8l10 5.8-.1 .4M304.3 162.4l.7-.5-.2-.1-1.6 .9M304.5 161.2l9.1 5.3zM304.7 162.9l-.6-.5 .7 .5-.6 .3 .2 .3M305 163.6l.2-.4 .2 .2-.1 .3M305 161.9l-.8 .4 .8 .5 .7-.5 .2 .3-1.5 .9 1.5-1M305.3 164h.6M305.3 164l.6 .2M305.3 163.9l-.3-.3 .3 .4M305.6 163a.83 .83 0 0 1 1-.2 .83 .83 0 0 1 .4 .9l-.3 .2M305.8 163.1l-.2-.1 .2 .2M305.9 164v.2"/>
<path d="M306.3 163.1h.4M306.3 163.1l.4 .1M306.3 163l-.5 .2M306.3 163.1l-.5 .1M306.7 163.2h.1a.77 .77 0 0 1-.6 .7 .77 .77 0 0 1-.9-.5h.1M306.7 163.2l.1 .2M306.7 164.7l.2 .2zM306.7 163.8l-.8 .2M306.7 163.9l-.8 .3M306.9 160.9l1.6 .1M307.1 163.3l-.4 .6M307.5 164.1l-.4 .5 .9-.2-.5-.3-.3 .5"/>
<path d="M307.5 164.2l.3 .2M307.6 164l.6 .3 .7-.1 .2 .2-2.2 .5M307.6 165.2h1.2l.3-.9 .3 .2-.2 .7M307.6 164l.3-.3-.3-.3-.9 1.3M307.8 165.4l-.2-.2 .2 .3M307.9 163.6l-.3 .4M308.3 160h.1l.1 1.1-1.6-.1v-.2l1.4 .1v-.9v.9M308.6 165.8l.2 .1M308.9 161.9l.1-.2 .2 .1v.2M309.1 165.5l-1.3-.1h1.5l-.7 .4 .2 .2M309.1 164.3l-2.2 .5M309.2 162.2l-.3-.3 .3 .4 .4 .1"/>
<path d="M309.2 162.3h.4M309.2 161.8a.35 .35 0 0 0 .2 .4 .35 .35 0 0 0 .5-.1h-.1M309.4 164.5l-.3 .7M309.5 161.4a.73 .73 0 0 1 .8-.2 .73 .73 0 0 1 .5 .7l-.1 .1-.2-.2 .2 .1M309.6 166.4l.2 .2zM309.6 161.5l.3 .6M309.6 161.7l.2 .2M309.6 162.3v.1M309.8 161.5l.8 .2M309.9 161.3l.2 .8M310 162.3l.1-.1-.5 .2M310 162.2l-.4 .1"/>
<path d="M310.1 161.4h.3M310.1 161.3l-.2 .2M310.3 162.9l-.1-.3 .1 .4M310.3 165l-1.5 1 1.5-1-.2-.1-1 .3M310.3 165.8l-.3 .5 .8-.3-.5-.2-.3 .4M310.3 162.9v.1M310.3 162.9l.7 .3M310.3 165.9l.4 .2M310.4 161.5l.2 .1-.1 .2M310.5 166.9l1.2 .7M310.5 165.7l.2-.3-.2-.3-.9 1.3M310.6 162.6l-.1 .2 .5 .3 .4-.3-.6-.2"/>
<path d="M310.7 165.3l-.2 .4 .6 .3 .6-.2 .3 .2-2.2 .6M310.8 162.5l-.3 .2M310.8 162.3h.1M310.8 162.2l.6-.3 1.1 .6-1.5 .9-.7-.4M310.8 162.3l-.6 .3M310.9 161.7l-.2 .3M311 162.5l-.4 .1M311 162.6l.4 .3M311.1 162.1v.3l.5 .3 .5-.3-.7-.2M311.4 168.2h.9M311.4 168.1h.9M311.4 162.1l-.3 .2"/>
<path d="M311.5 167.3l1.3-.9-.3-.1-1.4 .8-.6-.2 1.2 .8M311.7 162.2l-.6 .1M311.7 162.3l.3 .2M311.9 163.8l-.2-.1 .2 .2M311.9 163.8v.1M312 165.9l-2.2 .6M312.3 168.1l1.9-1.1zM312.5 162.4l-1.5 1M312.5 163.1l-.4 .5 .8-.2-.4-.3-.3 .4M312.5 163.2l.3 .2M312.6 163l.2-.3-.2-.2-.9 1.2M312.8 166.4l-1.4 .8 .5 .3-.2 .2 .2-.2"/>
<path d="M312.8 162.6l-.2 .4 .5 .3 .6-.1 .2 .2-2 .5M313.6 166.6l.2 .2M313.9 163.3l-2 .5M314 164.1l1.6 .1v.2l-1.4-.1M314.1 165.1l-.1-1 .1 1.1M314.1 165.1v.1M314.1 165.1h.1M314.4 166.9l-.2 .3M314.4 166.8v.1M315.6 164.3h-1.4v.9h-.1M342.3 165.2l.3-.6-53.6 31-.2 .5M342.3 165.2l-53.5 30.9a9.3 9.3 0 0 1-9 0l-25.8-14.9-.3-.5 25.9 14.9v-.3"/>
<path d="M344.6 162.1a4 4 0 0 1-2.3 3.1M253.7 180.3h.1M253.7 180.4l25.9 14.9M279.4 186l.2 .1v6.9M279.6 186.1a10.2 10.2 0 0 0 9.4 0M279.6 193v2.3M281 185.8l-.7-.4-.9 .6 .2 7M281.1 185l.7 .4-.8 .4zM281.6 184.7l.2 .1M281.9 184.7a6.6 6.6 0 0 0 6.1 0M284 183.7v1.8M284.2 183.3a2.08 2.08 0 0 1 3.2 .4 1.92 1.92 0 0 1-3.3 0z"/>
<path d="M284.9 183.4a1.27 1.27 0 0 1 1.8 .3 1.14 1.14 0 0 1-2 0zM285.2 184.2a.55 .55 0 0 1 .5-.6 .55 .55 0 0 1 .6 .6M287.4 183.7v1.4M288.2 185.3a8.2 8.2 0 0 1-5.5 .4M288.2 185.9v-.6l.5 .3a8.9 8.9 0 0 1-7.1 .8l1.1-.7v.9M288.8 184.9h.1"/>
</g>
<circle cx="288.8" cy="184.9" r=".17" fill="#000"/>
<g fill="none" stroke="#00ff3f" stroke-width=".29">
<path d="M245.9 112.5l10.3 10.3-2.1-1.4M288 106.1l12.5 12.4-2.1-1.4M299.1 116.4l1.4 2.1M254.8 120.7l1.4 2.1M272.1 178.1l.9-2.4-11.8 20.3M273 175.7l-1.7 1.9M307 182l1.4 2.2M309.1 183.5l-2.1-1.5 11.6 11.6"/>
<circle cx="243.8" cy="110.4" r="2.97"/>
<circle cx="285.9" cy="104" r="2.97"/>
<circle cx="259.7" cy="198.6" r="2.97"/>
<circle cx="320.7" cy="195.7" r="2.97"/>
</g>
<text font-size="4.4" x="307.2" y="278.1">LC135H-N-□</text>
<g font-size="3.6">
<text x="170.5" y="16.7">No.</text>
<text x="204.1" y="16.9">名称 / Part name</text>
<text x="256.8" y="16.9">数量 / Pcs</text>
<text x="266.2" y="12">構成内容 / Components</text>
<text x="293.5" y="16.9">材質 / Material</text>
<text x="348.5" y="16.9">色・表面処理 / Color・Finish</text>
<text x="114" y="256.6">■テクニカルデータ / Technical Data■</text>
<text x="114.4" y="262.6">使用温度範囲 / Operating temperature : -10℃ ～ +60℃</text>
<text x="249.6" y="261.3">株式会社タカチ電機工業</text>
<text x="307.3" y="262.4">ハンドタイププラスチックケース</text>
<text x="120.5" y="272.8">色仕様（型番末尾□） / Color Type (End of product number□)</text>
<text x="389.4" y="275.8">1:1.5</text>
<text x="129.7" y="278">記号 / Code</text>
<text x="186.4" y="278">色 / Color</text>
<text x="258.6" y="282.3">横田</text>
<text x="283.4" y="282.3">野村</text>
<text x="325.4" y="286.8">2022/12/30</text>
<text x="387.7" y="284.8">1</text>
<text x="396.6" y="284.8">5</text>
</g>
<g font-size="2.9">
<text x="172.3" y="21.2">1</text>
<text x="181.5" y="21.4">上カバー / Top cover</text>
<text x="264.8" y="21.2">1</text>
<text x="276.5" y="21.4">難燃性ABS樹脂 UL94V-0 / ABS UL94V-0</text>
<text x="336.5" y="21.4">オフホワイト , ダークグレー / Off-white , Dark gray</text>
<text x="172.3" y="25.6">2</text>
<text x="181.5" y="25.8">下カバー / Bottom cover</text>
<text x="264.8" y="25.6">1</text>
<text x="276.5" y="25.8">難燃性ABS樹脂 UL94V-0 / ABS UL94V-0</text>
<text x="336.5" y="25.9">オフホワイト , ダークグレー / Off-white , Dark gray</text>
<text x="172.3" y="30.1">3</text>
<text x="172.3" y="34.5">4</text>
<text x="181.5" y="30.2">パネル / Panel</text>
<text x="181.5" y="34.7">取付ビス (M2.6 x 18 丸皿タッピング)</text>
<text x="264.7" y="34.5">4</text>
<text x="264.8" y="30">1</text>
<text x="276.5" y="30.2">難燃性ABS樹脂 UL94V-0 / ABS UL94V-0</text>
<text x="276.5" y="34.7">鉄</text>
<text x="336.5" y="30.3">オフホワイト , ダークグレー / Off-white , Dark gray</text>
<text x="336.5" y="34.7">ニッケルメッキ , 三価黒クロメート</text>
<text x="181.5" y="39.2">Screw (M2.6 - 18 Raised countersunk head self tapping)</text>
<text x="276.5" y="39.1">Steel</text>
<text x="336.5" y="39.1">Nickel plated , Black trivalent chromate</text>
<text x="285.2" y="105">2</text>
<text x="243.1" y="111.5">4</text>
<text x="320.1" y="196.8">1</text>
<text x="259" y="199.6">3</text>
<text x="138.4" y="282.8">W</text>
<text x="138.6" y="287.6">D</text>
<text x="165.7" y="282.9">オフホワイト / Off-white</text>
<text x="165.7" y="287.7">ダークグレー / Dark gray</text>
<text x="392.3" y="284.6">/</text>
</g>
<g font-size="2.9" fill="#f00">
<text x="301.2" y="257.1">品名/Title</text>
<text x="227.6" y="272">承認/Approved</text>
<text x="253.1" y="272.1">検図/Checked</text>
<text x="278.5" y="272">製図/Created</text>
<text x="301.3" y="272">型番/Product number</text>
<text x="382.4" y="270.1">尺度/Scale</text>
<text x="301.3" y="286.6">作成日/Date</text>
</g>
<text font-size="2.8" x="307.3" y="267.5">HAND-HELD PLASTIC CASE</text>
<text font-size="2.1" x="249.6" y="266.7">TAKACHI ELECTRONICS ENCLOSURE CO., LTD.</text>
<text font-size="2" x="227.8" y="252.2">本図面および付帯する部品図の著作権は株式会社タカチ電機工業に帰属します。 / Copyright (C) TAKACHI ELECTRONICS ENCLOSURE CO., LTD. All Rights Reserved.</text>
</svg>
